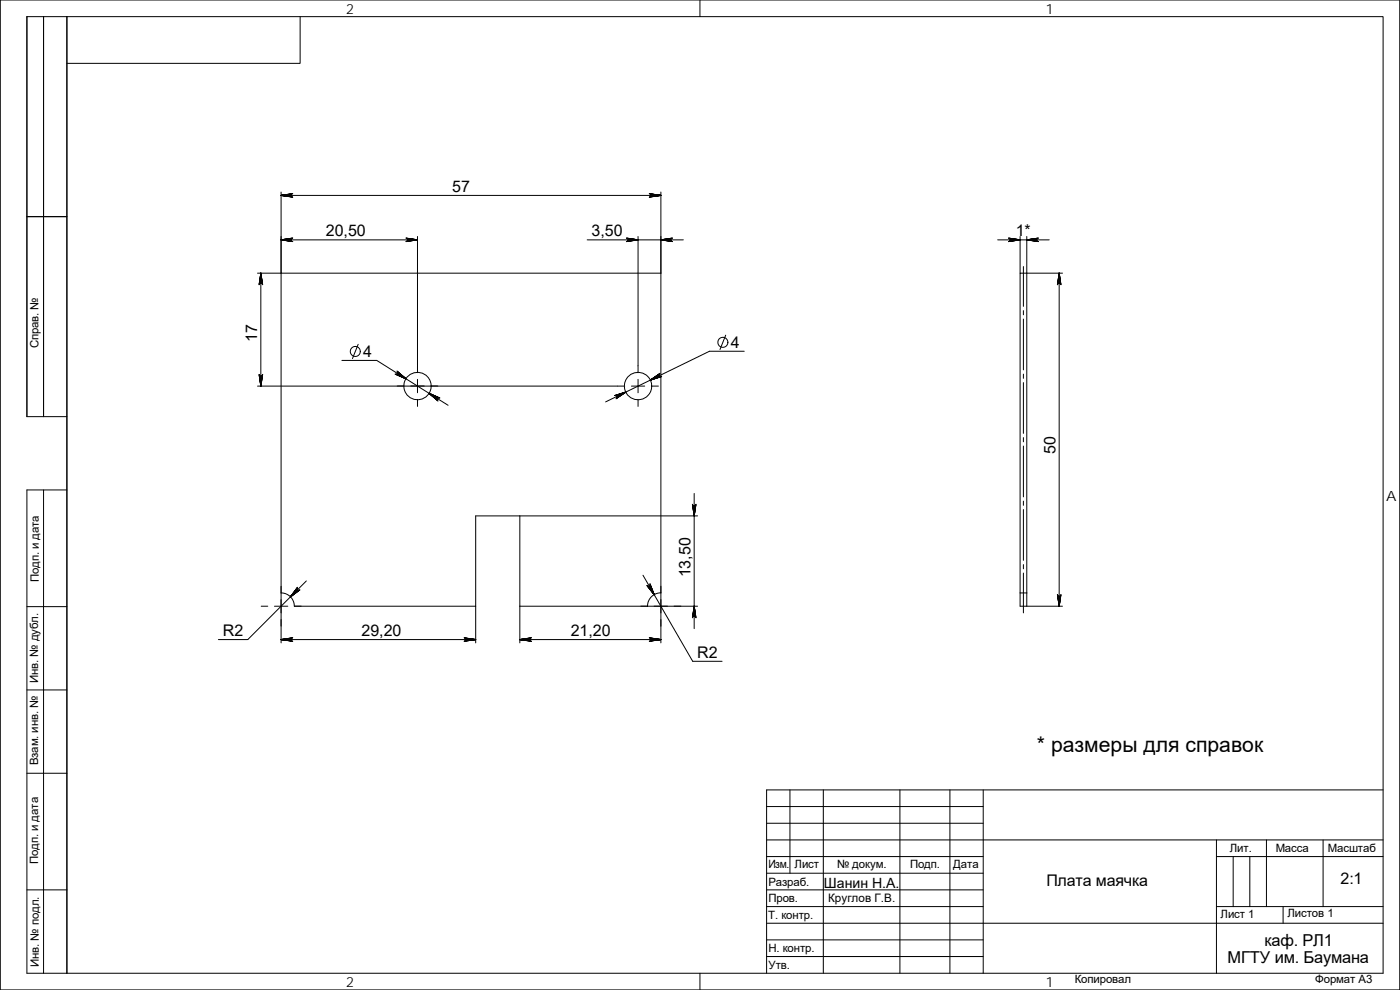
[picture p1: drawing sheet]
<svg xmlns="http://www.w3.org/2000/svg" width="420mm" height="297mm" viewBox="0 0 420 297" stroke-linecap="round" stroke-linejoin="round" font-family="sans-serif">
<g fill="none" stroke="#000" stroke-width=".3">
<path d="M.1 0h420v297h-420M13.1 5v120M20.1 5v287M20.1 5h395v287h-407v-145h12M20.1 5h-12v120h12M90.1 5v14h-70M210.1 0v5M84.4 57.6v135.3M84.4 58.6h113.9M198.3 57.6v135.3M20.1 65h-12M84.4 72h40.9"/>
<path d="M125.3 71v40.8M176.2 72h28.9M191.5 71v40.8M299.4 72h15.5M306.1 71v11M307.1 80v11.9M308.2 71v106.9M77.3 82h121M78.3 82v33.8M307.1 93.2v1.3M307.1 95.7v15.3M317.9 82v99.9"/>
<path d="M318.9 82h-12.8v95.9M77.3 115.8h110.2M102.6 108.1h10.5l21.4 13.5M107.5 103.3l-1.7 4.3M125.3 119.8v2.1M125.3 113.8v4M189.5 115.8h4M191.5 119.8v2.1M191.5 113.8v4M195.5 115.8h2.1M217.8 100.6l-1.7 4.3M223.4 105.4h-10.5l-31.2 15.2"/>
<path d="M307.1 112.2v1.3M307.1 114.8v15.2M307.1 131.3v1.3M307.1 133.8v15.3M13.1 147v145M156 154.8v38.1M208.3 148.1v40.5M209.3 154.8h-66.5v38.1M307.1 150.3v1.3M307.1 152.9v15.2M84.4 177.9l1.3 .2 1.5 1 .9 1.4 .2 1.4h54.5M91.9 174.3l-17.5 17.6h-8.9"/>
<path d="M193 172.6l14.9 25.8h8.8M198.3 177.9l-1.4 .2-1.3 .9-1 1.4-.3 1.5M306.1 177.9v4h12.8M306.1 177.9h2.1M307.1 169.4v1.3M307.1 171.9v12M308.2 177.9v4M8.1 182h12M78.4 181.9h2M82.4 181.9h4M84.4 191.9h58.4M156 191.9h42.3"/>
<path d="M209.3 181.9h-53.3M8.1 207h12M8.1 232h12M237.1 237v25M247.1 237v55M270.1 237v55M285.1 237v55M295.1 237v55M415.1 237h-185v55M230.1 242h65M230.1 247h65M230.1 252h185"/>
<path d="M230.1 257h65M365.1 252v40M365.1 257h50M370.1 257v15M375.1 257v15M380.1 252v20M397.1 252v20M8.1 267h12M230.1 267h65M230.1 272h65M230.1 277h185M230.1 262h65"/>
<path d="M365.1 272h50M385.1 272v5M210.1 292v5M230.1 282h65M230.1 287h65"/>
<circle cx="106.6" cy="105.4" r="1.5"/>
<circle cx="125.3" cy="115.8" r="4.1"/>
<circle cx="191.5" cy="115.8" r="4.1"/>
<circle cx="216.9" cy="102.7" r="1.51"/>
</g>
<g fill="#000" stroke="#000" stroke-width=".3">
<path d="M84.4 58.6l3.5 .6z" fill-rule="evenodd"/>
<path d="M84.4 58.6l3.3 .5z" fill-rule="evenodd"/>
<path d="M84.4 58.6l3.1 .4z" fill-rule="evenodd"/>
<path d="M84.4 58.6l3 .1v.2z" fill-rule="evenodd"/>
<path d="M84.4 58.6l3-.1v.2z" fill-rule="evenodd"/>
<path d="M84.4 58.6l3-.2v.1z" fill-rule="evenodd"/>
<path d="M84.4 58.6l3.1-.4z" fill-rule="evenodd"/>
<path d="M84.4 58.6l3.3-.5z" fill-rule="evenodd"/>
<path d="M84.4 58.6l3.5-.5z" fill-rule="evenodd"/>
<path d="M194.8 58.1l3.5 .5z" fill-rule="evenodd"/>
<path d="M195 58.1l3.3 .5z" fill-rule="evenodd"/>
<path d="M195.2 58.2l3.1 .4z" fill-rule="evenodd"/>
<path d="M195.3 58.4l3 .2-3-.1z" fill-rule="evenodd"/>
<path d="M195.3 58.5l3 .1-3 .1z" fill-rule="evenodd"/>
<path d="M195.3 58.7l3-.1-3 .3z" fill-rule="evenodd"/>
<path d="M195.3 58.9l3-.3-3.1 .4z" fill-rule="evenodd"/>
<path d="M195 59.1l3.3-.5z" fill-rule="evenodd"/>
<path d="M194.8 59.2l3.5-.6z" fill-rule="evenodd"/>
<path d="M84.4 72l3.5-.6z" fill-rule="evenodd"/>
<path d="M84.4 72l3.3-.5z" fill-rule="evenodd"/>
<path d="M84.4 72l3.1-.4z" fill-rule="evenodd"/>
<path d="M84.4 72l3-.3z" fill-rule="evenodd"/>
<path d="M84.4 72l3-.1v.2z" fill-rule="evenodd"/>
<path d="M84.4 72l3 .1v.1z" fill-rule="evenodd"/>
<path d="M84.4 72l3.1 .3z" fill-rule="evenodd"/>
<path d="M84.4 72l3.3 .4z" fill-rule="evenodd"/>
<path d="M84.4 72l3.5 .5z" fill-rule="evenodd"/>
<path d="M121.8 72.5l3.5-.5z" fill-rule="evenodd"/>
<path d="M122 72.4l3.3-.4z" fill-rule="evenodd"/>
<path d="M122.2 72.2l3.1-.2-3.2 .3z" fill-rule="evenodd"/>
<path d="M122.3 72.1l3-.1-3.1 .2z" fill-rule="evenodd"/>
<path d="M122.3 71.9l3 .1-3 .1z" fill-rule="evenodd"/>
<path d="M122.2 71.7l3.1 .3z" fill-rule="evenodd"/>
<path d="M122.1 71.6l3.2 .4z" fill-rule="evenodd"/>
<path d="M122 71.5l3.3 .5z" fill-rule="evenodd"/>
<path d="M121.8 71.4l3.5 .6z" fill-rule="evenodd"/>
<path d="M188 72.5l3.5-.5z" fill-rule="evenodd"/>
<path d="M188.2 72.4l3.3-.4z" fill-rule="evenodd"/>
<path d="M188.4 72.2l3.1-.2-3.2 .3z" fill-rule="evenodd"/>
<path d="M188.5 72.1l3-.1-3.1 .2z" fill-rule="evenodd"/>
<path d="M188.5 71.9l3 .1-3 .1z" fill-rule="evenodd"/>
<path d="M188.4 71.7l3.1 .3z" fill-rule="evenodd"/>
<path d="M188.3 71.6l3.2 .4z" fill-rule="evenodd"/>
<path d="M188.2 71.5l3.3 .5z" fill-rule="evenodd"/>
<path d="M188 71.4l3.5 .6z" fill-rule="evenodd"/>
<path d="M198.3 72l3.5-.6z" fill-rule="evenodd"/>
<path d="M198.3 72l3.4-.5z" fill-rule="evenodd"/>
<path d="M198.3 72l3.2-.4z" fill-rule="evenodd"/>
<path d="M198.3 72l3.1-.3z" fill-rule="evenodd"/>
<path d="M198.3 72l3-.1v.2z" fill-rule="evenodd"/>
<path d="M198.3 72l3 .1 .1 .1z" fill-rule="evenodd"/>
<path d="M198.3 72l3.2 .3z" fill-rule="evenodd"/>
<path d="M198.3 72l3.4 .4z" fill-rule="evenodd"/>
<path d="M198.3 72l3.5 .5z" fill-rule="evenodd"/>
<path d="M302.7 72.5l3.4-.5z" fill-rule="evenodd"/>
<path d="M302.8 72.4l3.3-.4z" fill-rule="evenodd"/>
<path d="M303.1 72.2l3-.2-3.1 .3z" fill-rule="evenodd"/>
<path d="M303.1 72.1l3-.1-3 .2z" fill-rule="evenodd"/>
<path d="M303.1 71.9l3 .1-3 .1z" fill-rule="evenodd"/>
<path d="M303.1 71.7l3 .3z" fill-rule="evenodd"/>
<path d="M303 71.6l3.1 .4z" fill-rule="evenodd"/>
<path d="M302.8 71.5l3.3 .5z" fill-rule="evenodd"/>
<path d="M302.7 71.4l3.4 .6z" fill-rule="evenodd"/>
<path d="M308.2 72l3.4-.6z" fill-rule="evenodd"/>
<path d="M308.2 72l3.3-.5z" fill-rule="evenodd"/>
<path d="M308.2 72l3.1-.4z" fill-rule="evenodd"/>
<path d="M308.2 72l3-.3z" fill-rule="evenodd"/>
<path d="M308.2 72l2.9-.1v.2z" fill-rule="evenodd"/>
<path d="M308.2 72l2.9 .1 .1 .1z" fill-rule="evenodd"/>
<path d="M308.2 72l3.1 .3z" fill-rule="evenodd"/>
<path d="M308.2 72l3.3 .4z" fill-rule="evenodd"/>
<path d="M308.2 72l3.4 .5z" fill-rule="evenodd"/>
<path d="M78.3 82l.5 3.4z" fill-rule="evenodd"/>
<path d="M78.3 82l.5 3.3z" fill-rule="evenodd"/>
<path d="M78.3 82l.4 3.1z" fill-rule="evenodd"/>
<path d="M78.3 82l.2 3h-.1z" fill-rule="evenodd"/>
<path d="M78.3 82l.1 3h-.2z" fill-rule="evenodd"/>
<path d="M78.3 82l-.1 3h-.2z" fill-rule="evenodd"/>
<path d="M78.3 82l-.4 3.1z" fill-rule="evenodd"/>
<path d="M78.3 82l-.5 3.3z" fill-rule="evenodd"/>
<path d="M78.3 82l-.5 3.4z" fill-rule="evenodd"/>
<path d="M317.9 82l.5 3.4z" fill-rule="evenodd"/>
<path d="M317.9 82l.5 3.3z" fill-rule="evenodd"/>
<path d="M317.9 82l.4 3.1z" fill-rule="evenodd"/>
<path d="M317.9 82l.2 3h-.1z" fill-rule="evenodd"/>
<path d="M317.9 82l.1 3h-.2z" fill-rule="evenodd"/>
<path d="M317.9 82l-.1 3h-.2z" fill-rule="evenodd"/>
<path d="M317.9 82l-.4 3.1z" fill-rule="evenodd"/>
<path d="M317.9 82l-.5 3.3z" fill-rule="evenodd"/>
<path d="M317.9 82l-.6 3.4z" fill-rule="evenodd"/>
<path d="M77.8 112.3l.5 3.5z" fill-rule="evenodd"/>
<path d="M77.8 112.5l.5 3.3z" fill-rule="evenodd"/>
<path d="M77.9 112.7l.4 3.1z" fill-rule="evenodd"/>
<path d="M78 112.8h.2l.1 3z" fill-rule="evenodd"/>
<path d="M78.2 112.8h.2l-.1 3z" fill-rule="evenodd"/>
<path d="M78.4 112.8h.1l-.2 3z" fill-rule="evenodd"/>
<path d="M78.5 112.8l.2-.1-.4 3.1z" fill-rule="evenodd"/>
<path d="M78.8 112.5l-.5 3.3z" fill-rule="evenodd"/>
<path d="M78.8 112.3l-.5 3.5z" fill-rule="evenodd"/>
<path d="M119.1 111.3l2.7 2.3z" fill-rule="evenodd"/>
<path d="M119.3 111.5l2.5 2.1z" fill-rule="evenodd"/>
<path d="M119.3 111.6l2.5 2z" fill-rule="evenodd"/>
<path d="M119.4 111.8l2.4 1.8-2.5-1.6z" fill-rule="evenodd"/>
<path d="M119.3 112l2.5 1.6-2.6-1.5z" fill-rule="evenodd"/>
<path d="M119.1 112.2l.1-.1 2.6 1.5z" fill-rule="evenodd"/>
<path d="M118.9 112.3l2.9 1.3z" fill-rule="evenodd"/>
<path d="M118.8 112.3l3 1.3z" fill-rule="evenodd"/>
<path d="M118.6 112.2l3.2 1.4z" fill-rule="evenodd"/>
<path d="M128.8 118l2.7 2.3z" fill-rule="evenodd"/>
<path d="M128.8 118l2.5 2.2z" fill-rule="evenodd"/>
<path d="M128.8 118l2.5 2z" fill-rule="evenodd"/>
<path d="M128.8 118l2.5 1.7-.1 .2z" fill-rule="evenodd"/>
<path d="M128.8 118l2.6 1.5-.1 .2z" fill-rule="evenodd"/>
<path d="M128.8 118l2.7 1.4-.1 .1z" fill-rule="evenodd"/>
<path d="M128.8 118l2.9 1.4z" fill-rule="evenodd"/>
<path d="M128.8 118l3.1 1.4z" fill-rule="evenodd"/>
<path d="M128.8 118l3.2 1.4z" fill-rule="evenodd"/>
<path d="M184.9 119.7l2.9-2.1z" fill-rule="evenodd"/>
<path d="M185.1 119.4l2.7-1.8-2.8 1.9z" fill-rule="evenodd"/>
<path d="M185.2 119.2l2.6-1.6-2.7 1.8z" fill-rule="evenodd"/>
<path d="M185.1 119l2.7-1.4-2.6 1.6z" fill-rule="evenodd"/>
<path d="M185.1 118.9l2.7-1.3-2.7 1.4z" fill-rule="evenodd"/>
<path d="M184.9 118.7l2.9-1.1-2.7 1.3z" fill-rule="evenodd"/>
<path d="M184.8 118.7l3-1.1z" fill-rule="evenodd"/>
<path d="M184.6 118.7l3.2-1.1z" fill-rule="evenodd"/>
<path d="M184.4 118.7l3.4-1.1z" fill-rule="evenodd"/>
<path d="M195.2 114l2.9-2z" fill-rule="evenodd"/>
<path d="M195.2 114l2.8-1.9z" fill-rule="evenodd"/>
<path d="M195.2 114l2.7-1.7z" fill-rule="evenodd"/>
<path d="M195.2 114l2.6-1.5v.1z" fill-rule="evenodd"/>
<path d="M195.2 114l2.6-1.4 .1 .2z" fill-rule="evenodd"/>
<path d="M195.2 114l2.7-1.2 .1 .1z" fill-rule="evenodd"/>
<path d="M195.2 114l3-1z" fill-rule="evenodd"/>
<path d="M195.2 114l3.2-1z" fill-rule="evenodd"/>
<path d="M195.2 114l3.4-1z" fill-rule="evenodd"/>
<path d="M208.9 151.3l-.6 3.5z" fill-rule="evenodd"/>
<path d="M208.8 151.5l-.5 3.3z" fill-rule="evenodd"/>
<path d="M208.6 151.7l.1-.1-.4 3.2z" fill-rule="evenodd"/>
<path d="M208.4 151.8l.2-.1-.3 3.1z" fill-rule="evenodd"/>
<path d="M208.2 151.8h.2l-.1 3z" fill-rule="evenodd"/>
<path d="M208.1 151.7l.1 .1 .1 3z" fill-rule="evenodd"/>
<path d="M208 151.6l.3 3.2z" fill-rule="evenodd"/>
<path d="M207.9 151.5l.4 3.3z" fill-rule="evenodd"/>
<path d="M207.8 151.3l.5 3.5z" fill-rule="evenodd"/>
<path d="M89.3 176.2l-2.1 2.9z" fill-rule="evenodd"/>
<path d="M89.2 176.4l-2 2.7z" fill-rule="evenodd"/>
<path d="M89.1 176.6l-1.9 2.5z" fill-rule="evenodd"/>
<path d="M89.2 176.7v.2l-2 2.2z" fill-rule="evenodd"/>
<path d="M89.2 176.9l.2 .1-2.2 2.1z" fill-rule="evenodd"/>
<path d="M87.2 179.1l2.2-2.1 .1 .1z" fill-rule="evenodd"/>
<path d="M87.2 179.1l2.5-2z" fill-rule="evenodd"/>
<path d="M87.2 179.1l2.7-2z" fill-rule="evenodd"/>
<path d="M87.2 179.1l2.8-2.1z" fill-rule="evenodd"/>
<path d="M194.1 175.7l2.2 2.7z" fill-rule="evenodd"/>
<path d="M194.3 175.8l2 2.6z" fill-rule="evenodd"/>
<path d="M194.4 175.9l1.9 2.5z" fill-rule="evenodd"/>
<path d="M194.6 175.9h.2l1.5 2.5z" fill-rule="evenodd"/>
<path d="M194.8 175.9l.1-.1 1.4 2.6z" fill-rule="evenodd"/>
<path d="M195 175.6l1.3 2.8-1.4-2.6z" fill-rule="evenodd"/>
<path d="M195.1 175.5l1.2 2.9z" fill-rule="evenodd"/>
<path d="M195.1 175.3l1.2 3.1z" fill-rule="evenodd"/>
<path d="M195.1 175.1l1.2 3.3z" fill-rule="evenodd"/>
<path d="M84.4 191.9l3.5 .5z" fill-rule="evenodd"/>
<path d="M84.4 191.9l3.3 .5z" fill-rule="evenodd"/>
<path d="M84.4 191.9l3.1 .4z" fill-rule="evenodd"/>
<path d="M84.4 191.9l3 .1v.2z" fill-rule="evenodd"/>
<path d="M84.4 191.9l3-.1v.2z" fill-rule="evenodd"/>
<path d="M84.4 191.9l3-.3v.2z" fill-rule="evenodd"/>
<path d="M84.4 191.9l3.1-.4z" fill-rule="evenodd"/>
<path d="M84.4 191.9l3.3-.5z" fill-rule="evenodd"/>
<path d="M84.4 191.9l3.5-.6z" fill-rule="evenodd"/>
<path d="M139.3 191.3l3.5 .6z" fill-rule="evenodd"/>
<path d="M139.4 191.4l3.4 .5z" fill-rule="evenodd"/>
<path d="M139.6 191.5l3.2 .4z" fill-rule="evenodd"/>
<path d="M139.7 191.6l3.1 .3-3-.1z" fill-rule="evenodd"/>
<path d="M139.8 191.8l3 .1-3 .1z" fill-rule="evenodd"/>
<path d="M139.8 192l3-.1-3.1 .3z" fill-rule="evenodd"/>
<path d="M139.7 192.2l3.1-.3-3.2 .4z" fill-rule="evenodd"/>
<path d="M139.4 192.4l3.4-.5z" fill-rule="evenodd"/>
<path d="M139.3 192.4l3.5-.5z" fill-rule="evenodd"/>
<path d="M156 191.9l3.5 .5z" fill-rule="evenodd"/>
<path d="M156 191.9l3.3 .5z" fill-rule="evenodd"/>
<path d="M156 191.9l3.2 .4z" fill-rule="evenodd"/>
<path d="M156 191.9l3 .1 .1 .2z" fill-rule="evenodd"/>
<path d="M156 191.9l3-.1v.2z" fill-rule="evenodd"/>
<path d="M156 191.9l3.1-.3-.1 .2z" fill-rule="evenodd"/>
<path d="M156 191.9l3.2-.4z" fill-rule="evenodd"/>
<path d="M156 191.9l3.3-.5z" fill-rule="evenodd"/>
<path d="M156 191.9l3.5-.6z" fill-rule="evenodd"/>
<path d="M194.8 191.3l3.5 .6z" fill-rule="evenodd"/>
<path d="M195 191.4l3.3 .5z" fill-rule="evenodd"/>
<path d="M195.2 191.5l3.1 .4z" fill-rule="evenodd"/>
<path d="M195.3 191.6l3 .3-3-.1z" fill-rule="evenodd"/>
<path d="M195.3 191.8l3 .1-3 .1z" fill-rule="evenodd"/>
<path d="M195.3 192l3-.1-3 .3z" fill-rule="evenodd"/>
<path d="M195.3 192.2l3-.3-3.1 .4z" fill-rule="evenodd"/>
<path d="M195 192.4l3.3-.5z" fill-rule="evenodd"/>
<path d="M194.8 192.4l3.5-.5z" fill-rule="evenodd"/>
<path d="M208.3 181.9l-.5 3.5z" fill-rule="evenodd"/>
<path d="M208.3 181.9l-.4 3.3z" fill-rule="evenodd"/>
<path d="M208.3 181.9l-.3 3.2z" fill-rule="evenodd"/>
<path d="M208.3 181.9l-.1 3-.1 .1z" fill-rule="evenodd"/>
<path d="M208.3 181.9l.1 3h-.2z" fill-rule="evenodd"/>
<path d="M208.3 181.9l.3 3.1z" fill-rule="evenodd"/>
<path d="M208.3 181.9l.4 3.2z" fill-rule="evenodd"/>
<path d="M208.3 181.9l.5 3.3z" fill-rule="evenodd"/>
<path d="M208.3 181.9l.6 3.5z" fill-rule="evenodd"/>
<path d="M317.3 178.4l.6 3.5z" fill-rule="evenodd"/>
<path d="M317.4 178.6l.5 3.3z" fill-rule="evenodd"/>
<path d="M317.5 178.7l.4 3.2z" fill-rule="evenodd"/>
<path d="M317.6 178.8l.2 .1 .1 3z" fill-rule="evenodd"/>
<path d="M317.8 178.9h.2l-.1 3z" fill-rule="evenodd"/>
<path d="M318 178.9l.1-.1-.2 3.1z" fill-rule="evenodd"/>
<path d="M318.1 178.8l.2-.1-.4 3.2z" fill-rule="evenodd"/>
<path d="M318.4 178.6l-.5 3.3z" fill-rule="evenodd"/>
<path d="M318.4 178.4l-.5 3.5z" fill-rule="evenodd"/>
</g>
<text font-size="6.3" x="311.2" y="225.5">* размеры для справок</text>
<g font-size="4.9">
<text x="379.4" y="283.9">каф. РЛ1</text>
<text x="368.4" y="288.9">МГТУ им. Баумана</text>
</g>
<g font-size="4.8">
<text x="135.7" y="57.6">57</text>
<text x="97.8" y="70.9">20,50</text>
<text x="177.6" y="70.9">3,50</text>
<text x="304.8" y="70.9">1*</text>
<text x="77.2" y="102.7" transform="rotate(-90 77.2 102.7)">17</text>
<text x="109" y="107.1">4</text>
<text x="219.4" y="104.4">4</text>
<text x="316.8" y="136.3" transform="rotate(-90 316.8 136.3)">50</text>
<text x="207.2" y="173.3" transform="rotate(-90 207.2 173.3)">13,50</text>
<text x="66.9" y="190.9">R2</text>
<text x="108.5" y="190.9">29,20</text>
<text x="171.3" y="190.9">21,20</text>
<text x="209.2" y="197.4">R2</text>
<text x="314" y="265.7">Плата маячка</text>
<text x="402.3" y="265.3">2:1</text>
</g>
<g font-size="4.2">
<text x="103.9" y="4.2">2</text>
<text x="313.9" y="4.2">1</text>
<text x="416" y="150.2">A</text>
<text x="247.3" y="266.6">Шанин Н.А.</text>
<text x="103.9" y="296.2">2</text>
<text x="313.9" y="296.2">1</text>
</g>
<text font-size="3.5" x="248.5" y="270.6">Круглов Г.В.</text>
<g font-size="3.4">
<text x="11.5" y="104.5" transform="rotate(-90 11.5 104.5)">Справ. №</text>
<text x="11.7" y="174.7" transform="rotate(-90 11.7 174.7)">Подп. и дата</text>
<text x="11.5" y="204.9" transform="rotate(-90 11.5 204.9)">Инв. № дубл.</text>
<text x="11.5" y="229.6" transform="rotate(-90 11.5 229.6)">Взам. инв. №</text>
<text x="369.1" y="255.5">Лит.</text>
<text x="382.9" y="255.5">Масса</text>
<text x="398.5" y="255.6">Масштаб</text>
<text x="11.5" y="259.2" transform="rotate(-90 11.5 259.2)">Подп. и дата</text>
<text x="230.6" y="260.5">Изм.</text>
<text x="238.5" y="260.4">Лист</text>
<text x="251.2" y="260.5">№ докум.</text>
<text x="273.1" y="260.5">Подп.</text>
<text x="286.1" y="260.5">Дата</text>
<text x="230.6" y="265.8">Разраб.</text>
<text x="230.6" y="275.8">Т. контр.</text>
<text x="230.6" y="270.8">Пров.</text>
<text x="366.3" y="275.3">Лист 1</text>
<text x="386.4" y="275.3">Листов 1</text>
<text x="230.6" y="285.8">Н. контр.</text>
<text x="11.7" y="290" transform="rotate(-90 11.7 290)">Инв. № подл.</text>
<text x="230.6" y="290.8">Утв.</text>
<text x="322.5" y="295">Копировал</text>
<text x="394.7" y="295">Формат А3</text>
</g>
</svg>
